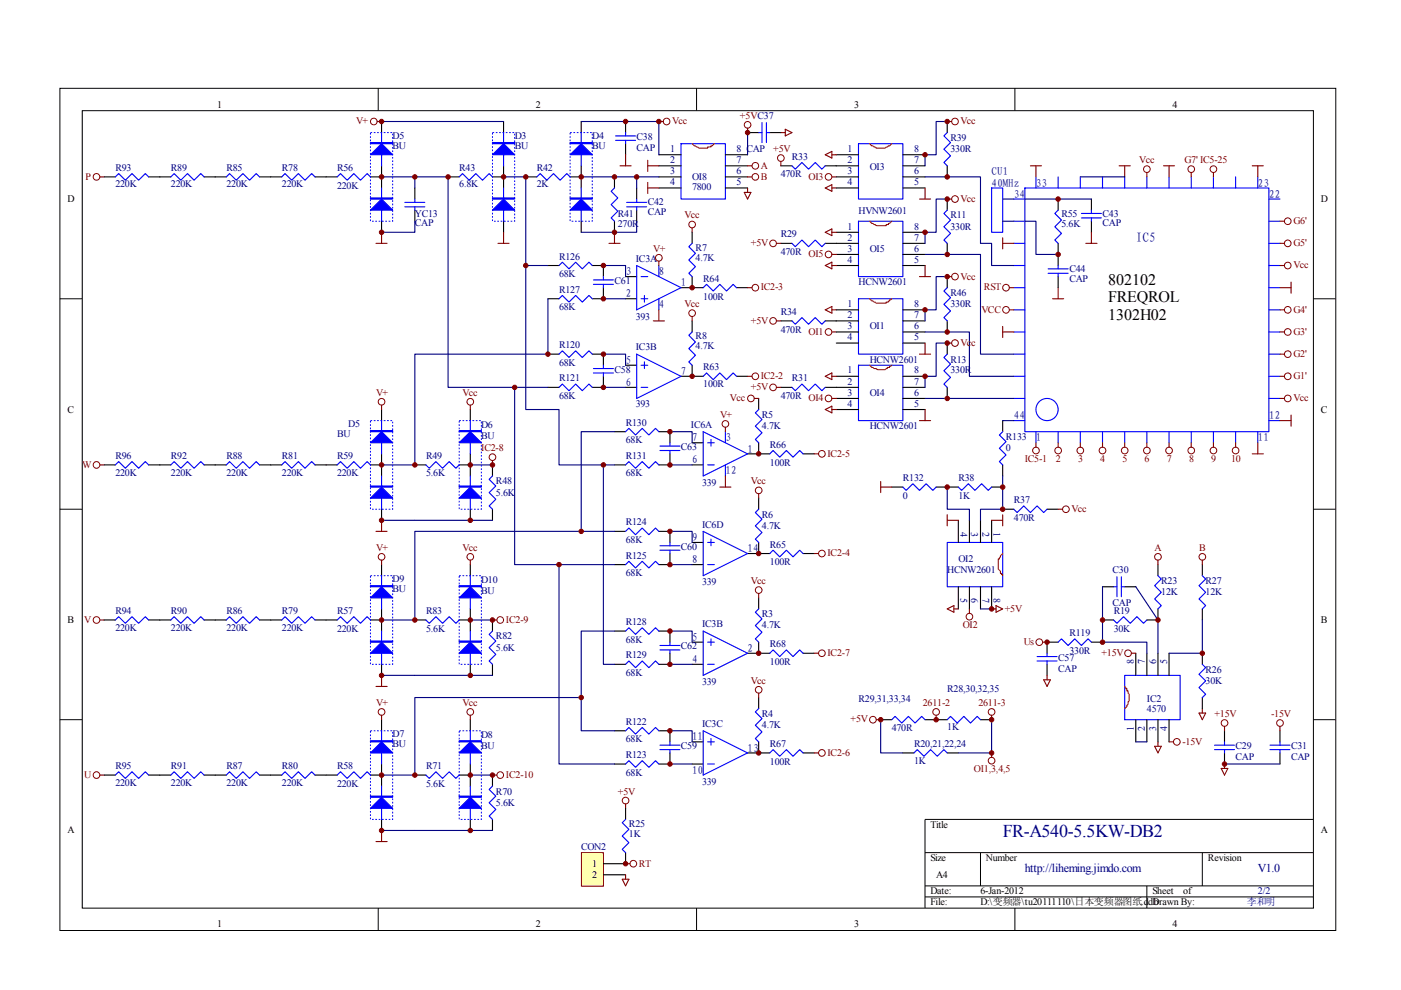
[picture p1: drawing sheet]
<svg xmlns="http://www.w3.org/2000/svg" width="297mm" height="210mm" viewBox="0 0 297 210" stroke-linecap="round" stroke-linejoin="round" font-family="sans-serif">
<g fill="none" stroke="#000" stroke-width=".21">
<path d="M12.7 18.7h270.5v178.6h-270.5zM80.2 18.7v4.7M147.7 18.7v4.7M215.2 18.7v4.7M17.4 23.5h261.1v169h-261.1zM12.7 63.3h4.7M278.4 63.3h4.7M12.7 108h4.7M278.4 108h4.7M12.7 152.6h4.7M278.4 152.6h4.7M278.4 173.7h-82.3v18.8"/>
<path d="M80.2 192.5v4.7M147.7 192.5v4.7M196.1 180.8h82.3M196.1 187.8h82.3M196.1 190.2h82.3M207.9 180.8v7M215.2 192.5v4.7M243.2 187.8v4.7M254.9 180.8v7"/>
</g>
<g fill="none" stroke="#800000" stroke-width=".21">
<circle cx="20.5" cy="37.5" r=".71"/>
<circle cx="79.3" cy="25.8" r=".71"/>
<circle cx="141.3" cy="25.8" r=".71"/>
<circle cx="158.5" cy="26.5" r=".7"/>
<circle cx="165.6" cy="33.5" r=".7"/>
<circle cx="175.7" cy="37.5" r=".7"/>
<circle cx="202.5" cy="25.8" r=".71"/>
<circle cx="243.2" cy="35.9" r=".71"/>
<circle cx="252.6" cy="35.9" r=".71"/>
<circle cx="139.7" cy="54.7" r=".71"/>
<circle cx="146.7" cy="47.6" r=".7"/>
<circle cx="163.9" cy="51.6" r=".71"/>
<circle cx="175.7" cy="53.9" r=".7"/>
<circle cx="202.5" cy="42.2" r=".71"/>
<circle cx="202.5" cy="58.6" r=".71"/>
<circle cx="273" cy="51.6" r=".71"/>
<circle cx="273" cy="56.3" r=".71"/>
<circle cx="273" cy="46.9" r=".71"/>
<circle cx="146.7" cy="66.4" r=".7"/>
<circle cx="160.1" cy="79.8" r=".71"/>
<circle cx="160.1" cy="61" r=".7"/>
<circle cx="163.9" cy="68" r=".71"/>
<circle cx="175.7" cy="70.4" r=".7"/>
<circle cx="202.5" cy="72.7" r=".71"/>
<circle cx="273" cy="65.7" r=".71"/>
<circle cx="273" cy="79.8" r=".71"/>
<circle cx="273" cy="75.1" r=".71"/>
<circle cx="273" cy="70.4" r=".71"/>
<circle cx="20.5" cy="98.6" r=".71"/>
<circle cx="80.9" cy="85.2" r=".71"/>
<circle cx="99.7" cy="85.2" r=".71"/>
<circle cx="104.4" cy="96.9" r=".71"/>
<circle cx="153.8" cy="89.9" r=".7"/>
<circle cx="159.2" cy="84.5" r=".71"/>
<circle cx="163.9" cy="82.1" r=".71"/>
<circle cx="174.3" cy="96.2" r=".71"/>
<circle cx="175.7" cy="84.5" r=".7"/>
<circle cx="224.3" cy="95.5" r=".71"/>
<circle cx="229" cy="95.5" r=".71"/>
<circle cx="233.8" cy="95.5" r=".71"/>
<circle cx="238.5" cy="95.5" r=".71"/>
<circle cx="243.2" cy="95.5" r=".71"/>
<circle cx="247.9" cy="95.5" r=".71"/>
<circle cx="252.6" cy="95.5" r=".71"/>
<circle cx="257.3" cy="95.5" r=".71"/>
<circle cx="262" cy="95.5" r=".71"/>
<circle cx="273" cy="84.5" r=".71"/>
<circle cx="80.9" cy="118.1" r=".71"/>
<circle cx="99.7" cy="118.1" r=".7"/>
<circle cx="160.9" cy="104" r=".71"/>
<circle cx="174.3" cy="117.4" r=".71"/>
<circle cx="226" cy="108" r=".71"/>
<circle cx="20.5" cy="131.5" r=".71"/>
<circle cx="106.1" cy="131.5" r=".71"/>
<circle cx="160.9" cy="125.1" r=".71"/>
<circle cx="174.3" cy="138.5" r=".71"/>
<circle cx="205.5" cy="130.7" r=".7"/>
<circle cx="80.9" cy="150.9" r=".71"/>
<circle cx="99.7" cy="150.9" r=".7"/>
<circle cx="160.9" cy="146.3" r=".71"/>
<circle cx="174.3" cy="159.6" r=".71"/>
<circle cx="20.5" cy="164.3" r=".71"/>
<circle cx="106.1" cy="164.3" r=".71"/>
</g>
<g fill="none" stroke="#800000" stroke-width=".23">
<path d="M21.2 37.5h.9M80 25.8h.9M139.7 25.8h.9M158.5 27.2v.9M158.5 39.9v.9M165.6 34.2v1M175 32.8l1.4-.7v1.4zM175 39.9l1.4-.7v1.4zM176.4 37.5h.9M176.4 32.8h.9M176.4 39.9h.9M196.1 39.9v2.3"/>
<path d="M200.8 25.8h1M218.5 35.2h2.3M219.6 35.2v2.3M237.3 35.2h2.3M238.5 35.2v2.3M243.2 36.6v.9M246.7 35.2h2.3M247.9 35.2v2.3M252.6 36.6v.9M79.7 51.6h2.4M80.9 49.3v2.3M105.6 51.6h2.3"/>
<path d="M106.8 49.3v2.3M129.1 51.6h2.4M130.3 49.3v2.3M139.7 55.4v.9M146.7 48.3v1M157.8 40.8h1.4l-.7 1.4zM164.6 51.6h1M175 49.3l1.4-.8v1.5zM175 56.3l1.4-.7v1.4zM176.4 56.3h.9M176.4 53.9h.9M176.4 49.3h.9"/>
<path d="M195 42.2h2.3M195 58.6h2.3M196.1 56.3v2.3M200.8 42.2h1M200.8 58.6h1M212.6 51.6h2.3M212.6 50.4v2.4M271.4 51.6h.9M271.4 56.3h.9M271.4 46.9h.9M273.7 59.8v2.4M138.5 68h2.4"/>
<path d="M139.7 65.7v2.3M146.7 67.1v.9M158.5 61h.9M158.5 79.8h.9M164.6 68h1M175 65.7l1.4-.7v1.4zM175 79.8l1.4-.7v1.4zM176.4 79.8h.9M176.4 70.4h.9M176.4 65.7h.9M195 75.1h2.3M196.1 72.7v2.4"/>
<path d="M200.8 72.7h1M212.6 69.2v2.4M212.6 70.4h2.3M271.4 61h2.3M271.4 79.8h.9M271.4 70.4h.9M271.4 75.1h.9M271.4 65.7h.9M21.2 98.6h.9M80.9 85.9v.9M99.7 85.9v.9M104.4 97.6v1"/>
<path d="M153.8 90.6v.9M159.9 84.5h1M164.6 82.1h1M172.6 96.2h1M175 86.8l1.4-.7v1.4zM176.4 84.5h.9M176.4 86.8h.9M195 89.2h2.3M196.1 86.8v2.4M224.3 93.9v.9M229 93.9v.9M233.8 93.9v.9"/>
<path d="M238.5 93.9v.9M243.2 93.9v.9M247.9 93.9v.9M252.6 93.9v.9M257.3 93.9v.9M262 93.9v.9M265.5 96.2h2.4M266.7 93.9v2.3M271.4 84.5h.9M271.4 89.2h2.3M273.7 88v2.4M79.7 112.7h2.4"/>
<path d="M80.9 110.3v2.4M80.9 118.8v.9M99.7 118.8v.9M152.6 103.3h2.4M153.8 100.9v2.4M160.9 104.7v.9M172.6 117.4h1M186.7 103.3h2.4M186.7 102.1v2.3M224.3 108h1M21.2 131.5h.9M104.4 131.5h1"/>
<path d="M160.9 125.8v1M172.6 138.5h1M200.8 129.1l1.4-.7v1.4zM202.2 129.1h1M205.5 129.1v.9M210.2 129.1h1M211.2 128.4l1.4 .7-1.4 .7zM79.7 145.5h2.4M80.9 143.2v2.3M80.9 151.7v.9M99.7 151.7v.9M160.9 147v.9"/>
<path d="M172.6 159.6h1M21.2 164.3h.9M79.7 178.4h2.4M80.9 176.1v2.3M104.4 164.3h1"/>
</g>
<g fill="none" stroke="#000" stroke-width=".23">
<path d="M22.1 37.5h2.4M31.5 37.5h4.7M43.3 37.5h4.7M55 37.5h4.7M66.8 37.5h4.7M78.5 37.5h2.4M80.9 25.8v2.3M80.9 35.2v4.7M88 39.9v2.3M95 37.5h2.4M104.4 37.5h2.4M106.8 25.8v2.3"/>
<path d="M106.8 35.2v4.7M111.5 37.5h2.3M120.9 37.5h2.3M123.2 25.8v2.3M123.2 35.2v4.7M130.3 37.5v2.4M135 39.9v2.3M139.7 37.5h4.7M139.7 32.8h4.7M139.7 35.2h4.7M139.7 39.9h4.7M153.8 37.5h4.7"/>
<path d="M153.8 32.8h4.7M153.8 35.2h4.7M153.8 39.9h4.7M165.6 35.2h2.3M175 35.2h7M177.3 37.5h4.7M177.3 32.8h4.7M177.3 39.9h4.7M191.4 37.5h4.7M191.4 32.8h4.7M191.4 35.2h4.7M191.4 39.9h4.7"/>
<path d="M200.8 25.8v2.3M200.8 35.2v2.3M80.9 46.9v2.4M88 44.6v2.3M106.8 46.9v2.4M116.2 56.3h2.3M123.2 46.9v2.4M125.6 56.3h2.3v2.3M130.3 46.9v2.4M132.6 58.6h2.4M135 44.6v2.3M146.7 49.3v2.3"/>
<path d="M146.7 58.6v2.4M165.6 51.6h2.3M175 51.6h7M177.3 56.3h4.7M177.3 49.3h4.7M177.3 53.9h4.7M191.4 56.3h4.7M191.4 49.3h4.7M191.4 51.6h4.7M191.4 53.9h4.7M200.8 42.2v2.4M200.8 51.6v2.3"/>
<path d="M200.8 58.6v2.4M116.2 63.3h2.3M116.2 75.1h2.3M125.6 75.1h2.3v2.3M127.9 79.8v2.3h-2.3M127.9 61v2.3h-2.3M132.6 77.4h2.4M132.6 63.3h2.4M144.4 79.8h4.7M144.4 61h4.7M146.7 68v2.4M146.7 77.4v2.4"/>
<path d="M156.2 79.8h2.3M156.2 61h2.3M165.6 68h2.3M175 68h7M177.3 79.8h4.7M177.3 65.7h4.7M177.3 70.4h4.7M177.3 72.7h4.7M191.4 79.8h4.7M191.4 65.7h4.7M191.4 68h4.7M191.4 70.4h4.7"/>
<path d="M191.4 72.7h4.7M200.8 68v2.4M200.8 72.7v2.4M22.1 98.6h2.4M31.5 98.6h4.7M43.3 98.6h4.7M55 98.6h4.7M66.8 98.6h4.7M78.5 98.6h2.4M80.9 86.8v2.4M80.9 96.2v4.7M88 98.6h2.3"/>
<path d="M97.4 98.6h2.3M99.7 86.8v2.4M99.7 96.2v4.7M104.4 98.6v2.3M116.2 82.1h2.3M130.3 98.6h2.3M130.3 91.5h2.3M132.6 82.1h2.4M139.7 91.5h2.3v2.4M142 96.2v2.4h-2.3M146.7 98.6h2.4M146.7 93.9h2.4"/>
<path d="M158.5 96.2h4.7M160.9 84.5v2.3M160.9 93.9v2.3M165.6 82.1h2.3M170.3 96.2h2.3M175 82.1h7M177.3 84.5h4.7M177.3 86.8h4.7M191.4 82.1h4.7M191.4 84.5h4.7M191.4 86.8h4.7M200.8 82.1v2.4"/>
<path d="M212.6 89.2v2.3M212.6 98.6v2.3M80.9 108v2.3M80.9 119.7v2.4M99.7 108v2.3M99.7 119.7v2.4M104.4 108v2.3M130.3 119.7h2.3M130.3 112.7h2.3M139.7 112.7h2.3v2.3M142 117.4v2.3h-2.3M146.7 119.7h2.4"/>
<path d="M146.7 115h2.4M158.5 117.4h4.7M160.9 105.6v2.4M160.9 115v2.4M170.3 117.4h2.3M189.1 103.3h2.3M198.5 103.3h4.7M203.2 110.3v4.7M205.5 110.3v4.7M207.9 110.3v4.7M210.2 103.3h2.4M210.2 110.3v4.7"/>
<path d="M212.6 108h2.3M222 108h2.3M22.1 131.5h2.4M31.5 131.5h4.7M43.3 131.5h4.7M55 131.5h4.7M66.8 131.5h4.7M78.5 131.5h2.4M80.9 129.1v4.7M88 131.5h2.3M97.4 131.5h2.3M99.7 129.1v4.7"/>
<path d="M104.4 131.5v2.3M130.3 133.8h2.3M139.7 133.8h2.3v2.4M142 138.5v2.4h-2.3M146.7 136.2h2.4M158.5 138.5h4.7M160.9 126.8v2.3M160.9 136.2v2.3M170.3 138.5h2.3M203.2 124.4v4.7M205.5 124.4v4.7M207.9 124.4v4.7"/>
<path d="M210.2 124.4v4.7M80.9 140.9v2.3M80.9 152.6v2.3M99.7 140.9v2.3M99.7 152.6v2.3M104.4 140.9v2.3M130.3 140.9h2.3M130.3 154.9h2.3M139.7 154.9h2.3v2.4M142 159.6v2.4h-2.3M146.7 140.9h2.4M146.7 157.3h2.4"/>
<path d="M158.5 159.6h4.7M160.9 147.9v2.3M160.9 157.3v2.3M170.3 159.6h2.3M22.1 164.3h2.4M31.5 164.3h4.7M43.3 164.3h4.7M55 164.3h4.7M66.8 164.3h4.7M78.5 164.3h2.4M80.9 162v4.7M80.9 173.7v2.4"/>
<path d="M88 164.3h2.3M97.4 164.3h2.3M99.7 162v4.7M99.7 173.7v2.4M104.4 164.3v2.4M104.4 173.7v2.4M130.3 162h2.3M146.7 162h2.4"/>
</g>
<g fill="none" stroke="#00f" stroke-width=".23">
<path d="M24.5 37.5l.7-.7 1.4 1.4 1.4-1.4 1.4 1.4 1.4-1.4 .7 .7M36.2 37.5l.7-.7 1.4 1.4 1.4-1.4 1.5 1.4 1.4-1.4 .7 .7M48 37.5l.7-.7 1.4 1.4 1.4-1.4 1.4 1.4 1.4-1.4 .7 .7M59.7 37.5l.7-.7 1.4 1.4 1.5-1.4 1.4 1.4 1.4-1.4 .7 .7M71.5 37.5l.7-.7 1.4 1.4 1.4-1.4 1.4 1.4 1.4-1.4 .7 .7M80.9 28.1v7.1M80.9 39.9v7M97.4 37.5l.7-.7 1.4 1.4 1.4-1.4 1.4 1.4 1.4-1.4 .7 .7M106.8 28.1v7.1M106.8 39.9v7M113.8 37.5l.7-.7 1.4 1.4 1.4-1.4 1.5 1.4 1.4-1.4 .7 .7M123.2 28.1v7.1"/>
<path d="M123.2 39.9v7M130.3 39.9l-.7 .7 1.4 1.4-1.4 1.4 1.4 1.4-1.4 1.4 .7 .7M144.4 30.5h9.4v11.7h-9.4zM167.9 35.2l.7 .7 1.4-1.4 1.4 1.4 1.4-1.4 1.5 1.4 .7-.7M182 30.5h9.4v11.7h-9.4zM200.8 28.1l-.7 .7 1.4 1.4-1.4 1.4 1.4 1.4-1.4 1.5 .7 .7M210.2 39.9h2.4v9.4h-2.4zM217.3 39.9h51.7v51.6h-51.7zM219.6 37.5v2.4M224.3 37.5v2.4M229 37.5v2.4M233.8 37.5v2.4"/>
<path d="M238.5 37.5v2.4M243.2 37.5v2.4M247.9 37.5v2.4M252.6 37.5v2.4M257.3 37.5v2.4M262 37.5v2.4M266.7 37.5v2.4M85.8 43.9h4.3M85.8 42.9h4.3M88 42.2v.7M88 43.9v.7M118.5 56.3l.7-.7 1.4 1.4 1.5-1.4 1.4 1.4 1.4-1.4 .7 .7"/>
<path d="M125.8 59.3h4.2M127.9 58.6v.7M132.9 43.9h4.2M132.9 42.9h4.2M135 42.2v.7M135 43.9v.7M135 56.3l9.4 4.7-9.4 4.7zM135.9 58.6h1.4M139.7 56.3v2.3M146.7 51.6l-.7 .7 1.4 1.4-1.4 1.4 1.4 1.4-1.4 1.4 .7 .7M167.9 51.6l.7 .7 1.4-1.4 1.4 1.4 1.4-1.4 1.5 1.4 .7-.7M182 46.9h9.4v11.7h-9.4z"/>
<path d="M200.8 44.6l-.7 .7 1.4 1.4-1.4 1.4 1.4 1.4-1.4 1.4 .7 .7M214.9 42.2h2.4M214.9 46.9h2.4M214.9 51.6h2.4M214.9 56.3h2.4M269 42.2h2.4M269 46.9h2.4M269 51.6h2.4M269 56.3h2.4M118.5 63.3l.7-.7 1.4 1.4 1.5-1.4 1.4 1.4 1.4-1.4 .7 .7M118.5 75.1l.7-.7 1.4 1.4 1.5-1.4 1.4 1.4 1.4-1.4 .7 .7M125.8 60.3h4.2"/>
<path d="M125.8 79.1h4.2M125.8 78.1h4.2M127.9 60.3v.7M127.9 77.4v.7M127.9 79.1v.7M135 75.1l9.4 4.7-9.4 4.7zM135.9 77.4h1.4M135.9 63.3h1.4M136.6 62.6v1.4M136.6 76.7v1.4M139.7 63.3v2.4M146.7 70.4l-.7 .7 1.4 1.4-1.4 1.4 1.4 1.4-1.4 1.4 .7 .7"/>
<path d="M149.1 61l.7-.7 1.4 1.4 1.4-1.4 1.4 1.4 1.4-1.4 .8 .7M149.1 79.8l.7-.7 1.4 1.4 1.4-1.4 1.4 1.4 1.4-1.4 .8 .7M167.9 68l.7 .7 1.4-1.4 1.4 1.4 1.4-1.4 1.5 1.4 .7-.7M182 63.3h9.4v11.8h-9.4zM182 77.4h9.4v11.8h-9.4zM200.8 61l-.7 .7 1.4 1.4-1.4 1.4 1.4 1.4-1.4 1.4 .7 .7M200.8 75.1l-.7 .7 1.4 1.4-1.4 1.4 1.4 1.4-1.4 1.4 .7 .7M214.9 61h2.4M214.9 65.7h2.4M214.9 70.4h2.4M214.9 75.1h2.4M214.9 79.8h2.4"/>
<path d="M269 61h2.4M269 65.7h2.4M269 70.4h2.4M269 75.1h2.4M269 79.8h2.4M24.5 98.6l.7-.7 1.4 1.4 1.4-1.4 1.4 1.4 1.4-1.4 .7 .7M36.2 98.6l.7-.7 1.4 1.4 1.4-1.4 1.5 1.4 1.4-1.4 .7 .7M48 98.6l.7-.7 1.4 1.4 1.4-1.4 1.4 1.4 1.4-1.4 .7 .7M59.7 98.6l.7-.7 1.4 1.4 1.5-1.4 1.4 1.4 1.4-1.4 .7 .7M71.5 98.6l.7-.7 1.4 1.4 1.4-1.4 1.4 1.4 1.4-1.4 .7 .7M80.9 89.2v7M90.3 98.6l.7 .7 1.4-1.4 1.4 1.4 1.4-1.4 1.5 1.4 .7-.7"/>
<path d="M99.7 89.2v7M118.5 82.1l.7-.7 1.4 1.4 1.5-1.4 1.4 1.4 1.4-1.4 .7 .7M132.6 91.5l.7-.7 1.4 1.4 1.5-1.4 1.4 1.4 1.4-1.4 .7 .7M132.6 98.6l.7-.7 1.4 1.4 1.5-1.4 1.4 1.4 1.4-1.4 .7 .7M135.9 82.1h1.4M139.9 95.5h4.3M139.9 94.6h4.3M142 93.9v.7M142 95.5v.7M149.1 91.5l9.4 4.7-9.4 4.7zM150 98.6h1.4M150 93.9h1.4"/>
<path d="M150.7 93.2v1.4M153.8 91.5v2.4M153.8 98.6v2.3M160.9 86.8l-.8 .7 1.5 1.4-1.5 1.5 1.5 1.4-1.5 1.4 .8 .7M163.2 96.2l.7-.7 1.4 1.4 1.4-1.4 1.4 1.4 1.5-1.4 .7 .7M167.9 82.1l.7 .7 1.4-1.4 1.4 1.4 1.4-1.4 1.5 1.4 .7-.7M212.6 91.5l-.7 .7 1.4 1.4-1.4 1.5 1.4 1.4-1.4 1.4 .7 .7M214.9 84.5h2.4M214.9 89.2h2.4M219.6 91.5v2.4M224.3 91.5v2.4M229 91.5v2.4"/>
<path d="M233.8 91.5v2.4M238.5 91.5v2.4M243.2 91.5v2.4M247.9 91.5v2.4M252.6 91.5v2.4M257.3 91.5v2.4M262 91.5v2.4M266.7 91.5v2.4M269 84.5h2.4M269 89.2h2.4M80.9 100.9v7.1M99.7 100.9v7.1"/>
<path d="M104.4 100.9l-.7 .7 1.4 1.4-1.4 1.4 1.4 1.5-1.4 1.4 .7 .7M132.6 112.7l.7-.7 1.4 1.4 1.5-1.4 1.4 1.4 1.4-1.4 .7 .7M132.6 119.7l.7-.7 1.4 1.4 1.5-1.4 1.4 1.4 1.4-1.4 .7 .7M139.9 116.7h4.3M139.9 115.7h4.3M142 115v.7M142 116.7v.7M149.1 112.7l9.4 4.7-9.4 4.7zM150 119.7h1.4M150 115h1.4M150.7 114.3v1.4M160.9 108l-.8 .7 1.5 1.4-1.5 1.4 1.5 1.4-1.5 1.4 .8 .7"/>
<path d="M163.2 117.4l.7-.7 1.4 1.4 1.4-1.4 1.4 1.4 1.5-1.4 .7 .7M191.4 103.3l.7 .7 1.4-1.4 1.5 1.4 1.4-1.4 1.4 1.4 .7-.7M200.8 115h11.8v9.4h-11.8zM203.2 103.3l.7 .7 1.4-1.4 1.4 1.4 1.4-1.4 1.4 1.4 .7-.7M214.9 108l.7 .7 1.5-1.4 1.4 1.4 1.4-1.4 1.4 1.4 .7-.7M24.5 131.5l.7-.7 1.4 1.4 1.4-1.4 1.4 1.4 1.4-1.4 .7 .7M36.2 131.5l.7-.7 1.4 1.4 1.4-1.4 1.5 1.4 1.4-1.4 .7 .7M48 131.5l.7-.7 1.4 1.4 1.4-1.4 1.4 1.4 1.4-1.4 .7 .7M59.7 131.5l.7-.7 1.4 1.4 1.5-1.4 1.4 1.4 1.4-1.4 .7 .7M71.5 131.5l.7-.7 1.4 1.4 1.4-1.4 1.4 1.4 1.4-1.4 .7 .7M80.9 122.1v7M80.9 133.8v7.1"/>
<path d="M90.3 131.5l.7 .7 1.4-1.4 1.4 1.4 1.4-1.4 1.5 1.4 .7-.7M99.7 122.1v7M99.7 133.8v7.1M104.4 133.8l-.7 .7 1.4 1.4-1.4 1.4 1.4 1.4-1.4 1.4 .7 .8M132.6 133.8l.7-.7 1.4 1.4 1.5-1.4 1.4 1.4 1.4-1.4 .7 .7M139.9 137.8h4.3M139.9 136.9h4.3M142 136.2v.7M142 137.8v.7M149.1 133.8l9.4 4.7-9.4 4.7zM150 136.2h1.4M150.7 135.4v1.5"/>
<path d="M160.9 129.1l-.8 .7 1.5 1.4-1.5 1.4 1.5 1.4-1.5 1.4 .8 .8M163.2 138.5l.7-.7 1.4 1.4 1.4-1.4 1.4 1.4 1.5-1.4 .7 .7M80.9 154.9v7.1M99.7 154.9v7.1M132.6 140.9l.7-.8 1.4 1.5 1.5-1.5 1.4 1.5 1.4-1.5 .7 .8M132.6 154.9l.7-.7 1.4 1.4 1.5-1.4 1.4 1.4 1.4-1.4 .7 .7M139.9 158.9h4.3M139.9 158h4.3M142 157.3v.7M142 158.9v.7M149.1 154.9l9.4 4.7-9.4 4.7zM150 140.9h1.4"/>
<path d="M150 157.3h1.4M150.7 156.6v1.4M160.9 150.2l-.8 .7 1.5 1.5-1.5 1.4 1.5 1.4-1.5 1.4 .8 .7M163.2 159.6l.7-.7 1.4 1.4 1.4-1.4 1.4 1.4 1.5-1.4 .7 .7M24.5 164.3l.7-.7 1.4 1.4 1.4-1.4 1.4 1.4 1.4-1.4 .7 .7M36.2 164.3l.7-.7 1.4 1.4 1.4-1.4 1.5 1.4 1.4-1.4 .7 .7M48 164.3l.7-.7 1.4 1.4 1.4-1.4 1.4 1.4 1.4-1.4 .7 .7M59.7 164.3l.7-.7 1.4 1.4 1.5-1.4 1.4 1.4 1.4-1.4 .7 .7M71.5 164.3l.7-.7 1.4 1.4 1.4-1.4 1.4 1.4 1.4-1.4 .7 .7M80.9 166.7v7M90.3 164.3l.7 .7 1.4-1.4 1.4 1.4 1.4-1.4 1.5 1.4 .7-.7M99.7 166.7v7"/>
<path d="M104.4 166.7l-.7 .7 1.4 1.4-1.4 1.4 1.4 1.4-1.4 1.4 .7 .7M132.6 162l.7-.7 1.4 1.4 1.5-1.4 1.4 1.4 1.4-1.4 .7 .7M150 162h1.4"/>
<circle cx="222" cy="86.8" r="2.35"/>
</g>
<g fill="#00f" stroke="#00f" stroke-width=".23">
<path d="M78.5 32.8l2.4-2.3 2.3 2.3z"/>
<path d="M78.5 44.6l2.4-2.4 2.3 2.4z"/>
<path d="M106.8 30.5l2.3 2.3h-4.7z"/>
<path d="M104.4 44.6l2.4-2.4 2.3 2.4z"/>
<path d="M123.2 30.5l2.4 2.3h-4.7z"/>
<path d="M120.9 44.6l2.3-2.4 2.4 2.4z"/>
<path d="M78.5 93.9l2.4-2.4 2.3 2.4z"/>
<path d="M78.5 105.6l2.4-2.3 2.3 2.3z"/>
<path d="M78.5 126.8l2.4-2.4 2.3 2.4z"/>
<path d="M78.5 138.5l2.4-2.3 2.3 2.3z"/>
<path d="M78.5 159.6l2.4-2.3 2.3 2.3z"/>
<path d="M78.5 171.4l2.4-2.4 2.3 2.4z"/>
<path d="M97.4 93.9l2.3-2.4 2.4 2.4z"/>
<path d="M97.4 105.6l2.3-2.3 2.4 2.3z"/>
<path d="M97.4 126.8l2.3-2.4 2.4 2.4z"/>
<path d="M97.4 138.5l2.3-2.3 2.4 2.3z"/>
<path d="M97.4 159.6l2.3-2.3 2.4 2.3z"/>
<path d="M97.4 171.4l2.3-2.4 2.4 2.4z"/>
<path d="M78.5 30.2h4.7v.3h-4.7z" fill-rule="evenodd"/>
<path d="M78.5 42h4.7v.2h-4.7z" fill-rule="evenodd"/>
<path d="M104.4 30.2h4.7v.3h-4.7z" fill-rule="evenodd"/>
<path d="M104.4 42h4.7v.2h-4.7z" fill-rule="evenodd"/>
<path d="M120.9 30.2h4.7v.3h-4.7z" fill-rule="evenodd"/>
<path d="M120.9 42h4.7v.2h-4.7z" fill-rule="evenodd"/>
<path d="M78.5 91.3h4.7v.2h-4.7z" fill-rule="evenodd"/>
<path d="M78.5 103h4.7v.3h-4.7z" fill-rule="evenodd"/>
<path d="M78.5 124.2h4.7v.2h-4.7z" fill-rule="evenodd"/>
<path d="M78.5 135.9h4.7v.3h-4.7z" fill-rule="evenodd"/>
<path d="M78.5 157.1h4.7v.2h-4.7z" fill-rule="evenodd"/>
<path d="M78.5 168.8h4.7v.2h-4.7z" fill-rule="evenodd"/>
<path d="M97.4 91.3h4.7v.2h-4.7z" fill-rule="evenodd"/>
<path d="M97.4 103h4.7v.3h-4.7z" fill-rule="evenodd"/>
<path d="M97.4 124.2h4.7v.2h-4.7z" fill-rule="evenodd"/>
<path d="M97.4 135.9h4.7v.3h-4.7z" fill-rule="evenodd"/>
<path d="M97.4 157.1h4.7v.2h-4.7z" fill-rule="evenodd"/>
<path d="M97.4 168.8h4.7v.2h-4.7z" fill-rule="evenodd"/>
</g>
<path d="M146.7 30.5a2.75 2.75 0 0 0 2.4 .9h.9v-.2h.7v-.3h.3l.4-.4M184.4 30.5a2.68 2.68 0 0 0 2.1 .9 2.19 2.19 0 0 0 1.9-.5h.2l.5-.4M184.4 46.9a2.68 2.68 0 0 0 2.1 .9h1.4v-.2h.5v-.2h.2l.5-.5M184.4 63.3a2.68 2.68 0 0 0 2.1 1h1.4v-.3h.5l.2-.4 .5-.3M184.4 77.4l.4 .5 .5 .2h.5l.2 .3h1.7l.4-.3v-.2h.5v-.2l.5-.3M212.6 117.4l-.5 .4-.2 .7h-.3v1.7a.74 .74 0 0 0 .5 .9v.5h.3l.2 .5" fill="none" stroke="#f00" stroke-width=".23"/>
<g fill="none" stroke="#000080" stroke-width=".23">
<path d="M80.9 37.5h14.1v44.6h21.2M80.9 25.8h25.9M88 37.5v2.4M106.8 37.5h4.7v18.8h4.7M123.2 25.8h16.5v7M123.2 37.5h16.5M135 37.5v2.4M196.1 37.5h11.8v14.1h2.3v4.7h4.7M200.8 25.8h-2.3v7h-2.4v2.4M229 37.5h9.5M88 46.9v2.4h-7.1M111.5 56.3v30.5h7v11.8h9.4"/>
<path d="M127.9 56.3h4.7v2.3M135 46.9v2.4h-11.8M196.1 53.9h11.8v21.2h7M200.8 58.6h-2.3v7.1h-2.4v2.3M200.8 42.2h-2.3v7.1h-2.4v2.3M212.6 42.2h2.3M212.6 46.9h2.3M116.2 63.3v11.8h-28.2v23.5h-7.1M127.9 75.1h4.7v2.3M127.9 63.3h4.7M196.1 70.4h9.4v9.4h9.4M200.8 72.7h-2.3v7.1h-2.4v2.3"/>
<path d="M99.7 98.6h4.7M109.1 82.1v37.6h9.4M127.9 82.1h4.7M130.3 91.5h-7.1v21.2h7.1M130.3 98.6h-2.4v42.3h2.4M142 91.5h4.7v2.4M142 98.6h4.7M196.1 84.5h18.8M212.6 89.2h2.3M80.9 110.3h23.5M123.2 112.7h-35.2v18.8h-7.1M130.3 119.7h-11.8v42.3h11.8"/>
<path d="M142 112.7h4.7v2.3M142 119.7h4.7M200.8 103.3v4.7h4.7v2.3M212.6 100.9v7.1h-4.7v2.3M99.7 131.5h4.7M130.3 133.8h-7.1v21.1h7.1M142 133.8h4.7v2.4M207.9 129.1h2.3M80.9 143.2h23.5M123.2 147.9h-35.2v16.4h-7.1M142 154.9h4.7v2.4M142 140.9h4.7"/>
<path d="M80.9 176.1h23.5M99.7 164.3h4.7M142 162h4.7"/>
</g>
<g fill="#800000" stroke="#800000" stroke-width=".21">
<circle cx="139.7" cy="25.8" r=".47"/>
<circle cx="135" cy="37.5" r=".47"/>
<circle cx="80.9" cy="37.5" r=".47"/>
<circle cx="88" cy="37.5" r=".47"/>
<circle cx="80.9" cy="49.3" r=".47"/>
<circle cx="127.9" cy="56.3" r=".47"/>
<circle cx="127.9" cy="63.3" r=".47"/>
<circle cx="127.9" cy="75.1" r=".47"/>
<circle cx="127.9" cy="82.1" r=".47"/>
<circle cx="80.9" cy="164.3" r=".47"/>
<circle cx="80.9" cy="131.5" r=".47"/>
<circle cx="80.9" cy="98.6" r=".47"/>
<circle cx="116.2" cy="75.1" r=".47"/>
<circle cx="123.2" cy="147.9" r=".47"/>
<circle cx="123.2" cy="112.7" r=".47"/>
<circle cx="142" cy="98.6" r=".47"/>
<circle cx="142" cy="91.5" r=".47"/>
<circle cx="142" cy="112.7" r=".47"/>
<circle cx="142" cy="119.7" r=".47"/>
<circle cx="142" cy="133.8" r=".47"/>
<circle cx="142" cy="140.8" r=".47"/>
<circle cx="142" cy="154.9" r=".47"/>
<circle cx="142" cy="162" r=".47"/>
<circle cx="111.5" cy="56.3" r=".47"/>
<circle cx="127.9" cy="98.6" r=".47"/>
<circle cx="118.5" cy="119.7" r=".47"/>
<circle cx="109.1" cy="82.1" r=".47"/>
<circle cx="160.9" cy="96.2" r=".47"/>
<circle cx="160.9" cy="117.4" r=".47"/>
<circle cx="160.9" cy="138.5" r=".47"/>
<circle cx="160.9" cy="159.6" r=".47"/>
<circle cx="146.7" cy="61" r=".47"/>
<circle cx="146.7" cy="79.8" r=".47"/>
<circle cx="99.7" cy="164.3" r=".47"/>
<circle cx="104.4" cy="164.3" r=".47"/>
<circle cx="99.7" cy="176.1" r=".47"/>
<circle cx="99.7" cy="143.2" r=".47"/>
<circle cx="99.7" cy="131.5" r=".47"/>
<circle cx="104.4" cy="131.5" r=".47"/>
<circle cx="99.7" cy="98.6" r=".47"/>
<circle cx="104.4" cy="98.6" r=".47"/>
<circle cx="99.7" cy="110.3" r=".47"/>
<circle cx="200.8" cy="53.9" r=".47"/>
<circle cx="200.8" cy="70.4" r=".47"/>
<circle cx="200.8" cy="84.5" r=".47"/>
<circle cx="196.1" cy="79.8" r=".47"/>
<circle cx="196.1" cy="65.7" r=".47"/>
<circle cx="196.1" cy="49.3" r=".47"/>
<circle cx="196.1" cy="32.8" r=".47"/>
<circle cx="200.8" cy="25.8" r=".47"/>
<circle cx="200.8" cy="42.2" r=".47"/>
<circle cx="200.8" cy="58.6" r=".47"/>
<circle cx="200.8" cy="72.7" r=".47"/>
<circle cx="200.8" cy="103.3" r=".47"/>
<circle cx="212.6" cy="108" r=".47"/>
<circle cx="212.6" cy="103.3" r=".47"/>
<circle cx="210.2" cy="129.1" r=".47"/>
<circle cx="200.8" cy="37.5" r=".47"/>
</g>
<path d="M233.8 56.4h21.1v14.1h-21.1z" fill="#fff"/>
<path d="M233.8 56.3h21.1v14.2h-21.1z" fill="none" stroke="#fff" stroke-width=".21"/>
<g fill="none" stroke="#800000" stroke-width=".21">
<circle cx="160.1" cy="35.2" r=".71"/>
<circle cx="160.1" cy="37.5" r=".7"/>
<circle cx="219.6" cy="95.5" r=".71"/>
<circle cx="245.5" cy="118.1" r=".71"/>
<circle cx="254.9" cy="118.1" r=".71"/>
<circle cx="220.3" cy="136.2" r=".71"/>
<circle cx="239.2" cy="138.5" r=".7"/>
<circle cx="249.5" cy="157.3" r=".71"/>
</g>
<g fill="none" stroke="#800000" stroke-width=".23">
<path d="M131.5 35.2h2.3M132.6 32.8v2.4M137.3 35.2h2.4M137.3 34v2.3M137.3 38.7v2.3M137.3 39.9h2.4M158.5 35.2h.9M158.5 37.5h.9M165.6 28.1h.9M166.5 27.4l1.4 .7-1.4 .7zM265.5 35.2h2.4M266.7 35.2v2.3"/>
<path d="M219.6 93.9v.9M200.8 109.1v2.4M200.8 110.3h2.4M210.2 110.3h2.4M212.6 109.1v2.4M245.5 118.8v.9M254.9 118.8v.9M221.1 136.2h.9M239.9 138.5h.9M221.3 144.1h1.4l-.7 1.4zM222 143.2v.9M244.8 158.2h1.4l-.7 1.4z"/>
<path d="M245.5 157.3v.9M247.9 157.3h.9M254.2 151.2h1.4l-.7 1.4zM254.9 150.2v1"/>
</g>
<g fill="none" stroke="#00f" stroke-width=".23">
<path d="M130.5 29.8h4.2M130.5 28.8h4.2M132.6 28.1v.7M132.6 29.8v.7M160.9 28.1h.7M161.6 26v4.2M162.5 28.1h.7M162.5 26v4.2M219.9 139.2h4.2M222 138.5v.7M224.3 136.2l.8-.8 1.4 1.5 1.4-1.5 1.4 1.5 1.4-1.5 .7 .8M236.1 131.5l.7 .7 1.4-1.4 1.4 1.4 1.4-1.4 1.5 1.4 .7-.7"/>
<path d="M236.1 124.4h.7M236.8 122.3v4.2M237.7 124.4h.8M237.7 122.3v4.2M245.5 122.1l.7 .7-1.4 1.4 1.4 1.4-1.4 1.4 1.4 1.4-.7 .7M254.9 122.1l.7 .7-1.4 1.4 1.4 1.4-1.4 1.4 1.4 1.4-.7 .7M219.9 140.1h4.2M222 140.1v.8M238.5 143.2h11.7v9.4h-11.7zM254.9 140.9l.7 .7-1.4 1.4 1.4 1.4-1.4 1.4 1.4 1.4-.7 .7"/>
</g>
<g fill="none" stroke="#000" stroke-width=".23">
<path d="M132.6 25.8v2.3M132.6 30.5v2.3M158.5 28.1h2.4M163.2 28.1h2.4M245.5 119.7v2.4M254.9 119.7v2.4M224.3 136.2h-2.3v2.3M231.4 136.2h2.4M233.8 131.5h2.3M233.8 124.4h2.3M238.5 124.4h2.3M240.8 138.5v4.7"/>
<path d="M243.2 138.5v4.7M245.5 129.1v2.4h-2.3M245.5 138.5v4.7M247.9 138.5v4.7M254.9 129.1v2.4M254.9 138.5v2.4M222 140.9v2.3M240.8 152.6v4.7M243.2 152.6v4.7M245.5 152.6v4.7M247.9 152.6v4.7M254.9 147.9v2.3"/>
</g>
<path d="M238.5 145.5l.2 .5h.2v.5h.3v.5l.2 .2v1.4l-.2 .2v.5l-.3 .5-.4 .4" fill="none" stroke="#f00" stroke-width=".23"/>
<path d="M158.5 28.1v4.7M233.8 124.4v11.8h9.4v2.3M240.8 124.4l4.7 7.1v7M254.9 131.5v7h-7M240.8 157.3h2.4" fill="none" stroke="#000080" stroke-width=".23"/>
<g fill="#800000" stroke="#800000" stroke-width=".21">
<circle cx="233.8" cy="136.2" r=".47"/>
<circle cx="233.8" cy="131.5" r=".47"/>
<circle cx="254.9" cy="138.5" r=".47"/>
<circle cx="245.5" cy="131.5" r=".47"/>
<circle cx="130.3" cy="49.3" r=".47"/>
<circle cx="130.3" cy="37.5" r=".47"/>
<circle cx="111.5" cy="37.5" r=".47"/>
<circle cx="123.2" cy="37.5" r=".47"/>
<circle cx="95" cy="37.5" r=".47"/>
<circle cx="106.8" cy="37.5" r=".47"/>
<circle cx="132.6" cy="25.8" r=".47"/>
<circle cx="158.5" cy="28.1" r=".47"/>
<circle cx="88" cy="164.3" r=".47"/>
<circle cx="80.9" cy="176.1" r=".47"/>
<circle cx="88" cy="131.5" r=".47"/>
<circle cx="80.9" cy="143.2" r=".47"/>
<circle cx="80.9" cy="110.3" r=".47"/>
<circle cx="88" cy="98.6" r=".47"/>
</g>
<path d="M78.5 28.1h4.7v18.8h-4.7v-18.8M104.4 28.1h4.7v18.8h-4.7v-18.8M120.9 28.1h4.7v18.8h-4.7v-18.8M78.5 89.2h4.7v18.8h-4.7v-18.8M97.4 89.2h4.7v18.8h-4.7v-18.8M78.5 122.1h4.7v18.8h-4.7v-18.8M97.4 122.1h4.7v18.8h-4.7v-18.8M78.5 154.9h4.7v18.8h-4.7v-18.8M97.4 154.9h4.7v18.8h-4.7v-18.8" fill="none" stroke="#00f" stroke-width=".21" stroke-dasharray=".4 .4 .4 .4 .4 .4 .4 .4" stroke-linecap="butt"/>
<path d="M123.4 180.9h4.5v7h-4.5z" fill="#ffffb0"/>
<g fill="none" stroke="#800000" stroke-width=".21">
<path d="M123.3 180.8h4.6v7.1h-4.6z"/>
<circle cx="257.3" cy="35.9" r=".71"/>
<circle cx="213.3" cy="65.7" r=".71"/>
<circle cx="213.3" cy="61" r=".71"/>
<circle cx="185.1" cy="152.6" r=".71"/>
<circle cx="198.5" cy="150.9" r=".71"/>
<circle cx="210.2" cy="150.9" r=".71"/>
<circle cx="259.6" cy="153.3" r=".71"/>
<circle cx="271.4" cy="153.3" r=".71"/>
<circle cx="132.6" cy="169.7" r=".71"/>
<circle cx="210.2" cy="161.3" r=".71"/>
<circle cx="134.3" cy="183.1" r=".71"/>
</g>
<g fill="none" stroke="#000" stroke-width=".23">
<path d="M224.3 42.2v2.4M224.3 51.6v4.7M224.3 58.6v2.4M231.4 42.2v2.4M231.4 46.9v2.4M186.7 152.6h2.4M191.4 159.6h2.4M196.1 152.6h4.7M200.8 159.6h2.4M207.9 152.6h2.3M259.6 154.9v2.4M259.6 159.6v2.4"/>
<path d="M271.4 154.9v2.4M271.4 159.6v2.4M132.6 171.4v2.3M127.9 185.5h4.7M132.6 180.8v2.3h-4.7"/>
</g>
<g fill="none" stroke="#800000" stroke-width=".23">
<path d="M257.3 36.6v.9M230.2 51.6h2.4M231.4 49.3v2.3M214 65.7h.9M214 61h.9M223.2 63.3h2.3M224.3 61v2.3M185.8 152.6h.9M198.5 151.7v.9M210.2 151.7v.9M210.2 159.6v1M259.6 154v.9"/>
<path d="M271.4 154v.9M132.6 170.4v1M258.9 162.9h1.4l-.7 1.4zM259.6 162v.9M131.9 186.4h1.4l-.7 1.4zM132.6 185.5v.9M132.6 183.1h1"/>
</g>
<g fill="none" stroke="#00f" stroke-width=".23">
<path d="M222.2 57h4.3M222.2 57.9h4.3M224.3 44.6l-.7 .7 1.5 1.4-1.5 1.4 1.5 1.4-1.5 1.4 .7 .7M224.3 56.3v.7M224.3 57.9v.7M229.3 45.3h4.2M229.3 46.2h4.2M231.4 44.6v.7M231.4 46.2v.7M189.1 152.6l.7-.7 1.4 1.4 1.4-1.4 1.4 1.4 1.4-1.4 .7 .7M193.8 159.6l.7-.7 1.4 1.4 1.4-1.4 1.4 1.4 1.4-1.4 .7 .7M200.8 152.6l.7-.7 1.4 1.4 1.5-1.4 1.4 1.4 1.4-1.4 .7 .7"/>
<path d="M257.5 158h4.2M257.5 158.9h4.2M259.6 157.3v.7M259.6 158.9v.7M269.3 158h4.2M269.3 158.9h4.2M271.4 157.3v.7M271.4 158.9v.7M132.6 173.7l-.7 .7 1.4 1.4-1.4 1.5 1.4 1.4-1.4 1.4 .7 .7"/>
</g>
<g fill="#800000" stroke="#800000" stroke-width=".21">
<circle cx="132.6" cy="183.1" r=".47"/>
<circle cx="222" cy="136.2" r=".47"/>
<circle cx="210.2" cy="159.6" r=".47"/>
<circle cx="186.7" cy="152.6" r=".47"/>
<circle cx="198.5" cy="152.6" r=".47"/>
<circle cx="210.2" cy="152.6" r=".47"/>
<circle cx="80.9" cy="25.8" r=".47"/>
<circle cx="224.3" cy="42.2" r=".47"/>
<circle cx="224.3" cy="53.9" r=".47"/>
<circle cx="259.6" cy="162" r=".47"/>
</g>
<path d="M217.3 46.9h2.3v7h4.7M217.3 42.2h14.1M186.7 152.6v7h4.7M210.2 152.6v7h-7M259.6 162h11.8" fill="none" stroke="#000080" stroke-width=".23"/>
<text font-size="3.8" fill="#000080" x="212.6" y="177.5">FR-A540-5.5KW-DB2</text>
<g font-size="3.4">
<text x="234.9" y="60.4">802102</text>
<text x="234.9" y="64.1">FREQROL</text>
<text x="234.9" y="67.8">1302H02</text>
</g>
<text font-size="2.8" fill="#000080" x="240.8" y="51.2">IC5</text>
<g font-size="2.5" fill="#000080">
<text x="217.3" y="184.8">http://liheming.jimdo.com</text>
<text x="266.7" y="184.8">V1.0</text>
</g>
<g font-size="2.3" fill="#000080">
<text x="210.2" y="39.6">40MHz</text>
<text x="210.2" y="37.2">CU1</text>
<text x="215" y="41.9">34</text>
<text x="219.6" y="39.6">33</text>
<text x="266.7" y="39.6">23</text>
<text x="269.1" y="41.9">22</text>
<text x="132.7" y="58.3">3</text>
<text x="139.7" y="58.3">8</text>
<text x="132.7" y="63">2</text>
<text x="139.7" y="65.4">4</text>
<text x="144.4" y="60.7">1</text>
<text x="132.7" y="77.1">5</text>
<text x="132.7" y="81.8">6</text>
<text x="144.4" y="79.4">7</text>
<text x="215" y="88.8">44</text>
<text x="269.1" y="88.8">12</text>
<text x="146.7" y="93.6">7</text>
<text x="153.8" y="93.6">3</text>
<text x="158.5" y="95.9">1</text>
<text x="219.6" y="93.6">1</text>
<text x="266.7" y="93.6">11</text>
<text x="146.7" y="98.2">6</text>
<text x="153.8" y="100.6">12</text>
<text x="146.7" y="119.4">8</text>
<text x="146.7" y="114.7">9</text>
<text x="158.5" y="117">14</text>
<text x="146.7" y="135.8">5</text>
<text x="146.7" y="140.6">4</text>
<text x="158.5" y="138.2">2</text>
<text x="146.7" y="157">11</text>
<text x="158.5" y="159.4">13</text>
<text x="146.7" y="164">10</text>
</g>
<g font-size="2.1">
<text x="46.1" y="22.9">1</text>
<text x="113.6" y="22.9">2</text>
<text x="181.1" y="22.9">3</text>
<text x="248.6" y="22.9">4</text>
<text x="14.3" y="42.8">D</text>
<text x="280.1" y="42.8">D</text>
<text x="14.3" y="87.5">C</text>
<text x="280.1" y="87.5">C</text>
<text x="14.3" y="132.1">B</text>
<text x="280.1" y="132.1">B</text>
<text x="14.3" y="176.7">A</text>
<text x="197.3" y="175.5">Title</text>
<text x="280.1" y="176.7">A</text>
<text x="125.6" y="183.7">1</text>
<text x="197.3" y="182.6">Size</text>
<text x="209" y="182.6">Number</text>
<text x="256.1" y="182.6">Revision</text>
<text x="125.6" y="186.1">2</text>
<text x="197.3" y="189.6">Date:</text>
<text x="197.3" y="192">File:</text>
<text x="198.5" y="186.1">A4</text>
<text x="207.9" y="189.6">6-Jan-2012</text>
<text x="207.9" y="192">D:\变频器\tu20111110\日本变频器图纸.ddb</text>
<text x="244.3" y="189.6">Sheet</text>
<text x="244.3" y="192">Drawn By:</text>
<text x="250.9" y="189.6">of</text>
<text x="46.1" y="196.6">1</text>
<text x="113.6" y="196.6">2</text>
<text x="181.1" y="196.6">3</text>
<text x="248.6" y="196.6">4</text>
</g>
<g font-size="2.1" fill="#800000">
<text x="75.5" y="26.3">V+</text>
<text x="142.5" y="26.3">Vcc</text>
<text x="156.9" y="25.2">+5VC37</text>
<text x="203.6" y="26.3">Vcc</text>
<text x="161.3" y="35.7">A</text>
<text x="163.9" y="32.3">+5V</text>
<text x="241.6" y="34.6">Vcc</text>
<text x="251.1" y="34.6">G7' IC5-25</text>
<text x="18.1" y="38.1">P</text>
<text x="161.3" y="38.1">B</text>
<text x="145.1" y="46.3">Vcc</text>
<text x="203.6" y="42.8">Vcc</text>
<text x="274.2" y="47.5">G6'</text>
<text x="138.5" y="53.4">V+</text>
<text x="159.2" y="52.2">+5V</text>
<text x="274.2" y="52.2">G5'</text>
<text x="203.6" y="59.3">Vcc</text>
<text x="274.2" y="56.9">Vcc</text>
<text x="145.1" y="65.1">Vcc</text>
<text x="161.3" y="61.6">IC2-3</text>
<text x="208.6" y="61.6">RST</text>
<text x="159.2" y="68.7">+5V</text>
<text x="208.1" y="66.3">VCC</text>
<text x="274.2" y="71">G3'</text>
<text x="274.2" y="66.3">G4'</text>
<text x="203.6" y="73.3">Vcc</text>
<text x="274.2" y="75.7">G2'</text>
<text x="79.8" y="83.9">V+</text>
<text x="98" y="83.9">Vcc</text>
<text x="159.2" y="82.7">+5V</text>
<text x="161.3" y="80.4">IC2-2</text>
<text x="274.2" y="80.4">G1'</text>
<text x="152.7" y="88.6">V+</text>
<text x="154.8" y="85.1">Vcc</text>
<text x="274.2" y="85.1">Vcc</text>
<text x="102" y="95.7">IC2-8</text>
<text x="17.4" y="99.2">W</text>
<text x="175.4" y="96.9">IC2-5</text>
<text x="217.3" y="98">IC5-1</text>
<text x="223.9" y="98">2</text>
<text x="228.6" y="98">3</text>
<text x="233.3" y="98">4</text>
<text x="238" y="98">5</text>
<text x="242.7" y="98">6</text>
<text x="247.4" y="98">7</text>
<text x="252.1" y="98">8</text>
<text x="256.8" y="98">9</text>
<text x="261" y="98">10</text>
<text x="159.2" y="102.7">Vcc</text>
<text x="227.2" y="108.6">Vcc</text>
<text x="79.8" y="116.8">V+</text>
<text x="98" y="116.8">Vcc</text>
<text x="175.4" y="118">IC2-4</text>
<text x="244.8" y="116.8">A</text>
<text x="254.3" y="116.8">B</text>
<text x="159.2" y="123.9">Vcc</text>
<text x="213" y="129.7">+5V</text>
<text x="17.9" y="132.1">V</text>
<text x="107.3" y="132.1">IC2-9</text>
<text x="204.1" y="133.2">OI2</text>
<text x="217.1" y="136.8">Us</text>
<text x="175.4" y="139.1">IC2-7</text>
<text x="233.5" y="139.1">+15V</text>
<text x="79.8" y="149.7">V+</text>
<text x="98" y="149.7">Vcc</text>
<text x="159.2" y="145">Vcc</text>
<text x="195.7" y="149.7">2611-2</text>
<text x="207.4" y="149.7">2611-3</text>
<text x="180.3" y="153.2">+5V</text>
<text x="257.5" y="152">+15V</text>
<text x="269.5" y="152">-15V</text>
<text x="175.4" y="160.3">IC2-6</text>
<text x="250.7" y="157.9">-15V</text>
<text x="17.9" y="164.9">U</text>
<text x="107.3" y="164.9">IC2-10</text>
<text x="206.5" y="163.8">OI1,3,4,5</text>
<text x="131" y="168.5">+5V</text>
<text x="135.5" y="183.7">RT</text>
</g>
<g font-size="2.1" fill="#000080">
<text x="83.2" y="29.4">D5</text>
<text x="109.1" y="29.4">D3</text>
<text x="125.6" y="29.4">D4</text>
<text x="135" y="29.6">C38</text>
<text x="201.5" y="29.9">R39</text>
<text x="83.2" y="31.5">BU</text>
<text x="109.1" y="31.5">BU</text>
<text x="125.6" y="31.5">BU</text>
<text x="135" y="32">CAP</text>
<text x="142.1" y="32.3">1</text>
<text x="142.1" y="34.6">2</text>
<text x="156.1" y="34.6">7</text>
<text x="156.1" y="32.3">8 CAP</text>
<text x="167.9" y="33.9">R33</text>
<text x="179.7" y="32.3">1</text>
<text x="179.7" y="34.6">2</text>
<text x="184.4" y="36">OI3</text>
<text x="193.8" y="34.6">7</text>
<text x="193.8" y="32.3">8</text>
<text x="201.5" y="32.3">330R</text>
<text x="24.5" y="36.3">R93</text>
<text x="24.5" y="39.7">220K</text>
<text x="36.2" y="36.3">R89</text>
<text x="36.2" y="39.7">220K</text>
<text x="48" y="36.3">R85</text>
<text x="48" y="39.7">220K</text>
<text x="59.8" y="36.3">R78</text>
<text x="59.8" y="39.7">220K</text>
<text x="71.5" y="36.3">R56</text>
<text x="71.5" y="40">220K</text>
<text x="97.4" y="36.3">R43</text>
<text x="97.4" y="39.7">6.8K</text>
<text x="113.8" y="36.3">R42</text>
<text x="113.8" y="39.7">2K</text>
<text x="142.1" y="36.9">3</text>
<text x="142.1" y="39.3">4</text>
<text x="146.7" y="38.1">OI8</text>
<text x="146.7" y="40.2">7800</text>
<text x="156.1" y="39.3">5</text>
<text x="156.1" y="36.9">6</text>
<text x="165.5" y="37.6">470R OI3</text>
<text x="179.7" y="36.9">3</text>
<text x="179.7" y="39.3">4</text>
<text x="193.8" y="39.3">5</text>
<text x="193.8" y="36.9">6</text>
<text x="88" y="45.9">YC13</text>
<text x="131" y="46.1">R41</text>
<text x="137.3" y="43.5">C42</text>
<text x="137.3" y="45.6">CAP</text>
<text x="182" y="45.4">HVNW2601</text>
<text x="201.5" y="46.3">R11</text>
<text x="225" y="46.1">R55</text>
<text x="233.8" y="45.9">C43</text>
<text x="88" y="48">CAP</text>
<text x="131" y="48.2">270R</text>
<text x="147.5" y="53.2">R7</text>
<text x="165.5" y="50.3">R29</text>
<text x="179.7" y="48.7">1</text>
<text x="179.7" y="51.1">2</text>
<text x="179.7" y="53.4">3</text>
<text x="184.4" y="53.4">OI5</text>
<text x="193.8" y="53.4">6</text>
<text x="193.8" y="51.1">7</text>
<text x="193.8" y="48.7">8</text>
<text x="201.5" y="48.7">330R</text>
<text x="225" y="48.2">5.6K</text>
<text x="233.8" y="48">CAP</text>
<text x="118.5" y="55">R126</text>
<text x="118.5" y="58.8">68K</text>
<text x="134.8" y="55.5">IC3A</text>
<text x="147.5" y="55.3">4.7K</text>
<text x="149.1" y="59.7">R64</text>
<text x="165.5" y="54.1">470R OI5</text>
<text x="179.7" y="55.7">4</text>
<text x="193.8" y="55.7">5</text>
<text x="226.7" y="57.6">C44</text>
<text x="226.7" y="59.7">CAP</text>
<text x="118.5" y="62.1">R127</text>
<text x="118.5" y="65.8">68K</text>
<text x="130.3" y="60.2">C61</text>
<text x="149.1" y="63.5">100R</text>
<text x="179.7" y="65.1">1</text>
<text x="182" y="60.5">HCNW2601</text>
<text x="193.8" y="65.1">8</text>
<text x="201.5" y="62.8">R46</text>
<text x="201.5" y="65.1">330R</text>
<text x="134.8" y="67.7">393</text>
<text x="147.5" y="71.9">R8</text>
<text x="165.5" y="66.7">R34</text>
<text x="165.5" y="70.5">470R OI1</text>
<text x="179.7" y="67.5">2</text>
<text x="179.7" y="69.8">3</text>
<text x="184.4" y="69.8">OI1</text>
<text x="193.8" y="69.8">6</text>
<text x="193.8" y="67.5">7</text>
<text x="118.5" y="73.8">R120</text>
<text x="118.5" y="77.6">68K</text>
<text x="134.8" y="74.3">IC3B</text>
<text x="147.5" y="74">4.7K</text>
<text x="179.7" y="72.2">4</text>
<text x="184.4" y="76.9">HCNW2601</text>
<text x="193.8" y="72.2">5</text>
<text x="201.5" y="76.9">R13</text>
<text x="118.5" y="80.9">R121</text>
<text x="130.3" y="79">C58</text>
<text x="149.1" y="78.5">R63</text>
<text x="149.1" y="82.1">100R</text>
<text x="167.9" y="80.9">R31</text>
<text x="179.7" y="79.2">1</text>
<text x="179.7" y="81.5">2</text>
<text x="179.7" y="83.9">3</text>
<text x="184.4" y="83.9">OI4</text>
<text x="193.8" y="83.9">6</text>
<text x="193.8" y="81.5">7</text>
<text x="193.8" y="79.2">8</text>
<text x="201.5" y="79.2">330R</text>
<text x="118.5" y="84.6">68K</text>
<text x="134.8" y="86.3">393</text>
<text x="161.5" y="88.6">R5</text>
<text x="165.5" y="84.6">470R OI4</text>
<text x="179.7" y="86.3">4</text>
<text x="193.8" y="86.3">5</text>
<text x="71.5" y="92.6">BU</text>
<text x="73.8" y="90.5">D5</text>
<text x="102" y="90.7">D6</text>
<text x="102" y="93.1">BU</text>
<text x="132.7" y="90.3">R130</text>
<text x="132.7" y="94">68K</text>
<text x="144.4" y="95.4">C63</text>
<text x="146.5" y="90.7">IC6A</text>
<text x="161.5" y="90.9">4.7K</text>
<text x="163.2" y="94.9">R66</text>
<text x="184.4" y="90.9">HCNW2601</text>
<text x="213.3" y="93.3">R133</text>
<text x="213.3" y="95.7">0</text>
<text x="24.5" y="97.3">R96</text>
<text x="24.5" y="100.9">220K</text>
<text x="36.2" y="97.3">R92</text>
<text x="36.2" y="100.9">220K</text>
<text x="48" y="97.3">R88</text>
<text x="48" y="100.9">220K</text>
<text x="59.8" y="97.3">R81</text>
<text x="59.8" y="100.9">220K</text>
<text x="71.5" y="97.3">R59</text>
<text x="71.5" y="101">220K</text>
<text x="90.3" y="97.3">R49</text>
<text x="90.3" y="101">5.6K</text>
<text x="132.7" y="97.3">R131</text>
<text x="132.7" y="101">68K</text>
<text x="163.2" y="98.7">100R</text>
<text x="105.2" y="102.7">R48</text>
<text x="105.2" y="105.1">5.6K</text>
<text x="148.8" y="103">339</text>
<text x="191.4" y="102">R132</text>
<text x="191.4" y="105.8">0</text>
<text x="203.2" y="102">R38</text>
<text x="203.2" y="105.8">1K</text>
<text x="215" y="106.7">R37</text>
<text x="132.7" y="111.4">R124</text>
<text x="148.8" y="111.9">IC6D</text>
<text x="161.5" y="109.7">R6</text>
<text x="161.5" y="112.1">4.7K</text>
<text x="203.6" y="112.7" transform="rotate(90 203.6 112.7)">4</text>
<text x="205.9" y="112.7" transform="rotate(90 205.9 112.7)">3</text>
<text x="208.3" y="112.7" transform="rotate(90 208.3 112.7)">2</text>
<text x="210.7" y="112.7" transform="rotate(90 210.7 112.7)">1</text>
<text x="215" y="110.4">470R</text>
<text x="132.7" y="115.2">68K</text>
<text x="132.7" y="118.5">R125</text>
<text x="144.4" y="116.6">C60</text>
<text x="163.2" y="116.1">R65</text>
<text x="163.2" y="119.8">100R</text>
<text x="203.2" y="119.1">OI2</text>
<text x="83.2" y="123.4">D9</text>
<text x="83.2" y="125.5">BU</text>
<text x="102" y="123.6">D10</text>
<text x="102" y="125.9">BU</text>
<text x="132.7" y="122.2">68K</text>
<text x="148.8" y="124.1">339</text>
<text x="200.8" y="121.5">HCNW2601</text>
<text x="235.9" y="121.5">C30</text>
<text x="246.2" y="123.9">R23</text>
<text x="255.6" y="123.9">R27</text>
<text x="24.5" y="130.1">R94</text>
<text x="36.2" y="130.1">R90</text>
<text x="48" y="130.1">R86</text>
<text x="59.8" y="130.1">R79</text>
<text x="71.5" y="130.1">R57</text>
<text x="90.3" y="130.1">R83</text>
<text x="161.5" y="130.9">R3</text>
<text x="203.6" y="126.8" transform="rotate(90 203.6 126.8)">5</text>
<text x="205.9" y="126.8" transform="rotate(90 205.9 126.8)">6</text>
<text x="208.3" y="126.8" transform="rotate(90 208.3 126.8)">7</text>
<text x="210.7" y="126.8" transform="rotate(90 210.7 126.8)">8</text>
<text x="235.9" y="128.5">CAP</text>
<text x="236.1" y="130.1">R19</text>
<text x="246.2" y="126.2">12K</text>
<text x="255.6" y="126.2">12K</text>
<text x="24.5" y="133.7">220K</text>
<text x="36.2" y="133.7">220K</text>
<text x="48" y="133.7">220K</text>
<text x="59.8" y="133.7">220K</text>
<text x="71.5" y="134">220K</text>
<text x="90.3" y="134">5.6K</text>
<text x="105.2" y="135.6">R82</text>
<text x="105.2" y="137.9">5.6K</text>
<text x="132.7" y="132.5">R128</text>
<text x="132.7" y="136.3">68K</text>
<text x="144.4" y="137.7">C62</text>
<text x="148.8" y="133">IC3B</text>
<text x="161.5" y="133.2">4.7K</text>
<text x="163.2" y="137.3">R68</text>
<text x="226.7" y="134.9">R119</text>
<text x="236.1" y="134">30K</text>
<text x="132.7" y="139.5">R129</text>
<text x="132.7" y="143.4">68K</text>
<text x="163.2" y="141">100R</text>
<text x="224.4" y="140.1">C57</text>
<text x="224.4" y="142.4">CAP</text>
<text x="226.7" y="138.6">330R</text>
<text x="240.4" y="140.8" transform="rotate(-90 240.4 140.8)">8</text>
<text x="242.7" y="140.8" transform="rotate(-90 242.7 140.8)">7</text>
<text x="245.1" y="140.8" transform="rotate(-90 245.1 140.8)">6</text>
<text x="247.5" y="140.8" transform="rotate(-90 247.5 140.8)">5</text>
<text x="255.6" y="142.6">R26</text>
<text x="148.8" y="145.2">339</text>
<text x="182" y="148.9">R29,31,33,34</text>
<text x="200.8" y="146.7">R28,30,32,35</text>
<text x="243.2" y="148.8">IC2</text>
<text x="255.6" y="145">30K</text>
<text x="132.7" y="153.7">R122</text>
<text x="148.8" y="154.1">IC3C</text>
<text x="161.5" y="152">R4</text>
<text x="161.5" y="154.4">4.7K</text>
<text x="189.1" y="155">470R</text>
<text x="200.8" y="154.9">1K</text>
<text x="240.4" y="155" transform="rotate(-90 240.4 155)">1</text>
<text x="242.7" y="155" transform="rotate(-90 242.7 155)">2</text>
<text x="243.2" y="151.1">4570</text>
<text x="245.1" y="155" transform="rotate(-90 245.1 155)">3</text>
<text x="247.5" y="155" transform="rotate(-90 247.5 155)">4</text>
<text x="83.2" y="156.2">D7</text>
<text x="83.2" y="158.3">BU</text>
<text x="102" y="156.5">D8</text>
<text x="102" y="158.8">BU</text>
<text x="132.7" y="157.4">68K</text>
<text x="132.7" y="160.7">R123</text>
<text x="144.4" y="158.8">C59</text>
<text x="163.2" y="158.3">R67</text>
<text x="193.8" y="158.3">R20,21,22,24</text>
<text x="193.8" y="161.9">1K</text>
<text x="262" y="158.8">C29</text>
<text x="262" y="161.2">CAP</text>
<text x="273.7" y="158.8">C31</text>
<text x="273.7" y="161.2">CAP</text>
<text x="24.5" y="163.1">R95</text>
<text x="24.5" y="166.6">220K</text>
<text x="36.2" y="163.1">R91</text>
<text x="36.2" y="166.6">220K</text>
<text x="48" y="163.1">R87</text>
<text x="48" y="166.6">220K</text>
<text x="59.8" y="163.1">R80</text>
<text x="59.8" y="166.6">220K</text>
<text x="71.5" y="163.1">R58</text>
<text x="71.5" y="166.8">220K</text>
<text x="90.3" y="163.1">R71</text>
<text x="90.3" y="166.8">5.6K</text>
<text x="132.7" y="164.4">68K</text>
<text x="148.8" y="166.4">339</text>
<text x="163.2" y="162.2">100R</text>
<text x="105.2" y="168.5">R70</text>
<text x="105.2" y="170.8">5.6K</text>
<text x="133.3" y="175.3">R25</text>
<text x="133.3" y="177.4">1K</text>
<text x="123.2" y="180.2">CON2</text>
<text x="264.3" y="192">李和明</text>
<text x="266.7" y="189.6">2/2</text>
</g>
</svg>
